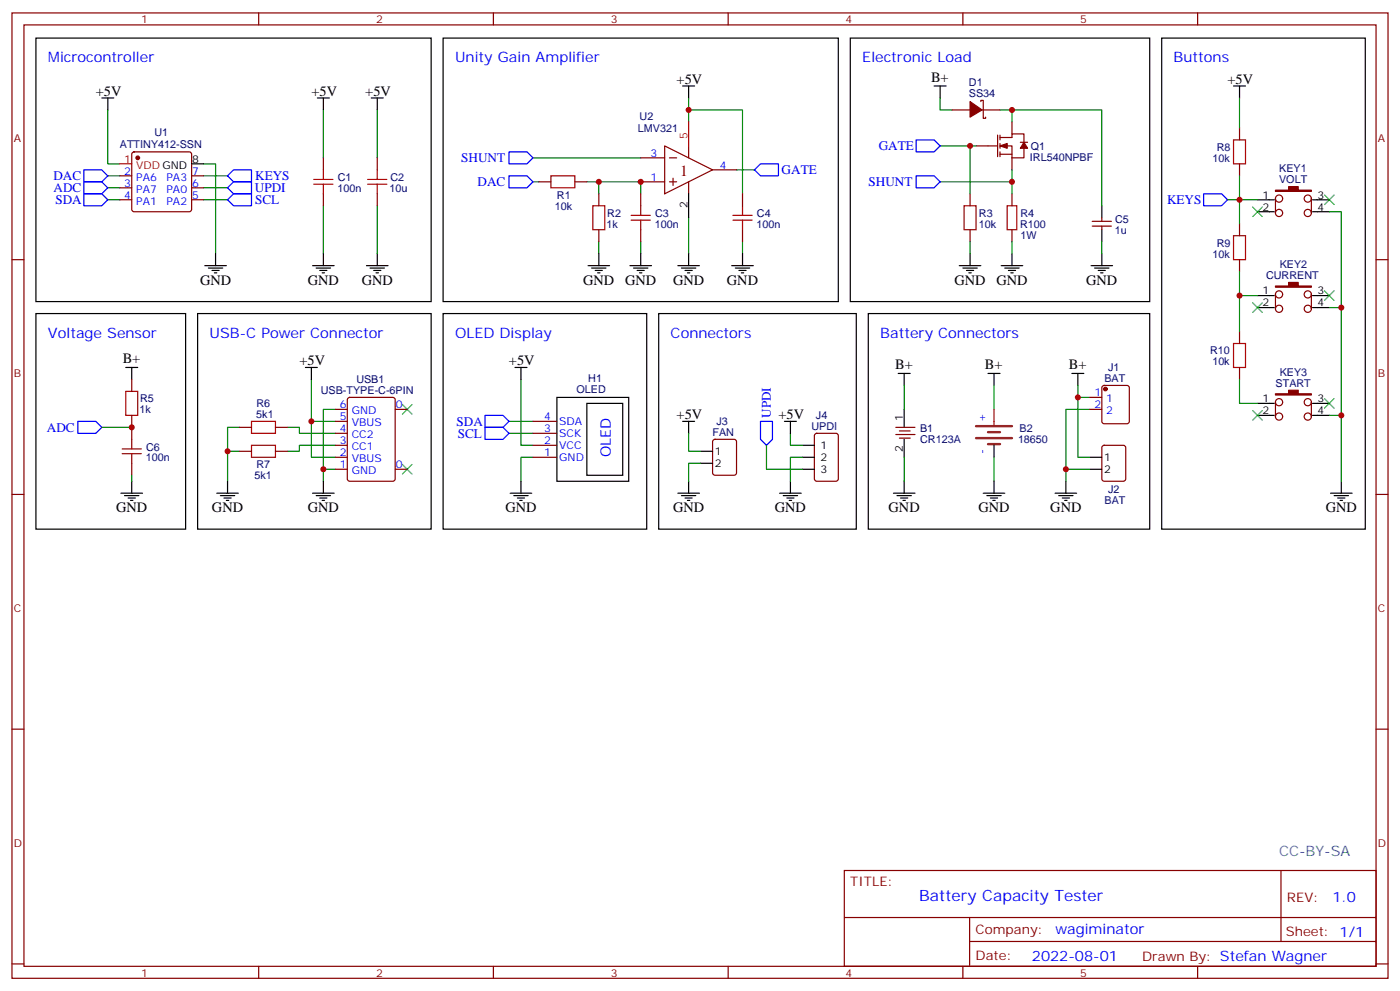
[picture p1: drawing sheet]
<svg xmlns="http://www.w3.org/2000/svg" width="412mm" height="292mm" viewBox="0 0 412 292" stroke-linecap="round" stroke-linejoin="round" font-family="sans-serif">
<g fill="none" stroke="#870000" stroke-width=".35">
<path d="M3.5 3.8h405.4v284.3h-405.4zM7.1 7.3h398.2v277.3h-398.2zM76.2 3.8v3.5M145.3 3.8v3.5M214.5 3.8v3.5M283.6 3.8v3.5M352.8 3.8v3.5M280.5 32.4h5.3M288.9 29.9v-.3h.7v5.3h.7v-.4M289.3 32.4h5.3M293.9 39.8v6.3M294.6 39.8v1.4"/>
<path d="M298.1 35.9v3.5M365.1 37.7v3.5M35.3 51.8h3.5M35.3 55.3h3.5M35.3 58.8h3.5M39 44.9l.5-.2h16.2l.5 .2 .2 .5v16.3l-.2 .5-.5 .2h-16.2l-.5-.3-.2-.4v-16.3zM56.4 51.8h3.6M56.4 55.3h3.6M56.4 58.8h3.6M95.2 46.5v3.5M95.2 57.1v3.5M111.1 46.5v3.5"/>
<path d="M111.1 57.1v3.5M158.7 53.6h3.6M169.3 53.6h3.6M176.4 57.1v3.5M188.7 46.5h7.1M188.7 53.6h7.1M188.7 57.1v3.5M195.8 43l14.1 7-14.1 7.1zM197.2 46.5h2.1M197.2 53.6h2.1M198.3 52.5v2.1M202.8 43v3.5"/>
<path d="M202.8 53.6v3.5M209.9 50h7.1M218.7 57.1v3.5M285.8 57.1v3.5M287.5 43h6.4M294.6 40.5h3.5v-1.1h3.5v2.5M294.6 43h3.5v3.5M294.6 45.4h3.5M294.6 42.3v1.4M294.6 44.7v1.4M298.1 46.5v3.5M298.1 57.1v3.5"/>
<path d="M300.6 41.9h2.1M301.6 43.7v2.8h-3.5M365.1 48.3v3.5M375.7 58.5v4.2M386.3 58.5v4.2M3.5 76.5h3.6M176.4 67.7v3.5M188.7 67.7v3.5M218.7 67.7v3.5M285.8 67.7v3.5M298.1 67.7v3.5M321.7 66.6h5.7"/>
<path d="M321.7 65.2h5.7M324.6 64.1v1.1M324.6 66.6v1.1M365.1 65.9v3.5M365.1 76.5v3.5M405.3 76.5h3.6M365.1 97.6v3.6M375.7 86.7v4.2M377.8 86.7a1.06 1.06 0 0 0-1.5-1 1.06 1.06 0 0 0-.2 1.8 1.06 1.06 0 0 0 1.7-.5v-.3M386.3 86.7a1.06 1.06 0 0 1-1.5 1 1.06 1.06 0 0 1-.3-1.8 1.06 1.06 0 0 1 1.7 .5l.1 4.5M38.8 111.8v3.5M102.5 117.3l.5-.2h12.7l.7 .4v23.5l-.4 .7h-13l-.6-.4-.1-23.5z"/>
<path d="M321 117.1h3.6M324.8 113.7l.5-.2h6.7l.5 .2 .2 .5v9.9l-.3 .5-.4 .2h-6.7l-.5-.2-.2-.5v-9.9zM365.1 108.2v3.6M375.7 118.5v4.2M386.3 118.5v4.2M38.8 122.3v7.1M38.8 136.5v3.5M70.6 132.9h3.5M70.6 125.9h3.5M81.1 132.9h3.6M81.1 125.9h3.6M98.8 138.2h3.5"/>
<path d="M98.8 134.7h3.5M98.8 131.2h3.5M98.8 127.6h3.5M98.8 124.1h3.5M98.8 120.6h3.5M116.4 138.2h3.5M116.4 120.6h3.5M157 134.7h7M157 131.2h7M157 127.6h7M157 124.1h7M210.1 129.6l.5-.2h5.7l.6 .4 .1 9.5-.5 .6-5.9 .1-.6-.5-.1-9.4z"/>
<path d="M240.1 127.8l.5-.2h5.6l.7 .5v12.9l-.4 .7h-5.9l-.7-.4v-13zM263.9 125.9h5.6M263.9 128h5.6M264.9 129h3.2M264.9 126.9h3.2M321 120.6h3.6M324.8 131.4l.5-.2h5.6l.7 .4v9.4l-.5 .7h-5.8l-.7-.4v-9.4zM3.5 145.6h3.6M405.3 145.6h3.6M3.5 214.8h3.6M405.3 214.8h3.6M248.7 256.4h156.6v28.2h-156.6z"/>
<path d="M377.3 256.4v20.9M248.7 270.2h156.5M285.6 277.3h119.6M285.6 270.2v14.2M3.5 283.9h3.6M76.2 284.6v3.5M145.3 284.6v3.5M214.5 284.6v3.5M283.6 284.6v3.5M352.8 284.6v3.5M405.3 283.9h3.6"/>
<circle cx="376.8" cy="58.5" r="1.06"/>
<circle cx="385.2" cy="58.5" r="1.06"/>
<circle cx="376.8" cy="62.7" r="1.06"/>
<circle cx="385.2" cy="62.7" r="1.06"/>
<circle cx="376.8" cy="90.9" r="1.06"/>
<circle cx="385.2" cy="90.9" r="1.06"/>
<circle cx="376.8" cy="118.5" r="1.06"/>
<circle cx="385.2" cy="118.5" r="1.06"/>
<circle cx="376.8" cy="122.7" r="1.06"/>
<circle cx="385.2" cy="122.7" r="1.06"/>
</g>
<g fill="none" stroke="#000" stroke-width=".35">
<path d="M10.6 11.2h116.4v77.6h-116.4zM130.5 11.2h116.4v77.6h-116.4zM250.5 11.2h88.2v77.6h-88.2zM342.2 11.2h60v144.7h-60zM30 28.9h3.5M31.7 28.9v3.5M93.5 28.9h3.5M95.2 28.9v3.5M109.4 28.9h3.5M111.1 28.9v3.5M201.1 25.3h3.5M202.8 25.3v3.6"/>
<path d="M275.2 25.3h3.5M276.9 25.3v3.6M363.4 25.3h3.5M365.1 25.3v3.6M56.4 48.3h3.6M202.8 57.1v7M370.4 58.8h5M386.6 58.8h5M60.3 78.2h6.4M61.4 79h4.2M62.4 79.7h2.2M63.5 74.7v3.5"/>
<path d="M92.1 78.2h6.3M93.1 79h4.3M94.2 79.7h2.1M95.2 74.7v3.5M107.9 78.2h6.4M109 79h4.2M110.1 79.7h2.1M111.1 74.7v3.5M173.2 78.2h6.4M174.3 79h4.2M175.3 79.7h2.1M176.4 74.7v3.5"/>
<path d="M185.6 78.2h6.3M186.6 79h4.3M187.7 79.7h2.1M188.7 74.7v3.5M199.7 78.2h6.3M200.7 79h4.3M201.8 79.7h2.1M202.8 74.7v3.5M215.5 78.2h6.4M216.6 79h4.2M217.7 79.7h2.1M218.7 74.7v3.5"/>
<path d="M282.6 78.2h6.3M283.6 79h4.3M284.7 79.7h2.1M285.8 74.7v3.5M294.9 78.2h6.4M296 79h4.2M297 79.7h2.2M298.1 74.7v3.5M321.4 78.2h6.3M322.4 79h4.3M323.5 79.7h2.1M324.6 60.6v3.5"/>
<path d="M324.6 67.7v3.5M324.6 74.7v3.5M370.4 62.4h5M386.6 62.4h5M10.6 92.4h44.1v63.5h-44.1zM58.2 92.4h68.8v63.5h-68.8zM63.1 80.4h.8M94.9 80.4h.7M110.8 80.4h.7M130.5 92.4h60v63.5h-60zM176 80.4h.7M188.4 80.4h.7"/>
<path d="M194 92.4h58.2v63.5h-58.2zM202.5 80.4h.7M218.4 80.4h.7M255.8 92.4h82.9v63.5h-82.9zM285.4 80.4h.7M297.7 80.4h.7M324.2 80.4h.7M370.4 87.1h5M370.4 90.6h5M386.6 87.1h5M386.6 90.6h5M37 108.2h3.6"/>
<path d="M38.8 108.2v3.6M90 108.2h3.5M91.7 108.2v3.6M151.7 108.2h3.5M153.5 108.2v3.6M164 117.1h21.2v24.6h-21.2zM172.9 118.8h10.5v21.2h-10.5zM264.6 110h3.5M266.3 110v3.5M291 110h3.6M292.8 110v3.5M315.7 110h3.6"/>
<path d="M317.5 110v3.5M370.4 118.8h5M386.6 118.8h5M201.1 124.1h3.5M202.8 124.1v3.5M206.4 132.9h3.5M206.4 136.5h3.5M231.1 124.1h3.5M232.8 124.1v3.5M236.4 138.2h3.5M236.4 131.2h3.5M236.4 134.7h3.5"/>
<path d="M266.3 120.6v5.3M266.3 129.4v5.3M292.8 131.2v3.5M321 138.2h3.6M321 134.7h3.6M370.4 122.3h5M386.6 122.3h5M35.6 145.3h6.4M36.7 146h4.2M37.7 146.7h2.2M38.5 147.4h.7M38.8 141.7v3.6"/>
<path d="M63.9 145.3h6.3M64.9 146h4.2M66 146.7h2.1M66.7 147.4h.7M67 141.7v3.6M92.1 145.3h6.3M93.1 146h4.3M94.2 146.7h2.1M94.9 147.4h.7M95.2 141.7v3.6M150.3 145.3h6.3M151.3 146h4.3"/>
<path d="M152.4 146.7h2.1M153.1 147.4h.7M153.5 141.7v3.6M199.7 145.3h6.3M200.7 146h4.3M201.8 146.7h2.1M202.5 147.4h.7M202.8 141.7v3.6M229.7 145.3h6.3M230.7 146h4.2M231.8 146.7h2.1M232.5 147.4h.7"/>
<path d="M232.8 141.7v3.6M263.2 145.3h6.3M264.2 146h4.3M265.3 146.7h2.1M266 147.4h.7M266.3 141.7v3.6M289.6 145.3h6.4M290.7 146h4.2M291.7 146.7h2.2M292.5 147.4h.7M292.8 141.7v3.6M310.8 145.3h6.3"/>
<path d="M311.9 146h4.2M312.9 146.7h2.1M313.6 147.4h.7M314 141.7v3.6M391.9 145.3h6.4M393 146h4.2M394.1 146.7h2.1M394.8 147.4h.7M395.1 141.7v3.6"/>
</g>
<g fill="none" stroke="#3c3" stroke-width=".35">
<path d="M390.2 57.4l2.8 2.9M393 57.4l-2.8 2.9M369 61l2.8 2.8M371.8 61l-2.8 2.8M369 89.2l2.8 2.8M371.8 89.2l-2.8 2.8M390.2 85.7l2.8 2.8M393 85.7l-2.8 2.8M118.5 119.2l2.9 2.8M121.4 119.2l-2.9 2.8M390.2 117.4l2.8 2.8M393 117.4l-2.8 2.8"/>
<path d="M118.5 136.8l2.9 2.8M121.4 136.8l-2.9 2.8M369 120.9l2.8 2.9M371.8 120.9l-2.8 2.9"/>
</g>
<g fill="none" stroke="#008700" stroke-width=".35">
<path d="M31.7 32.4v15.9h3.6M95.2 32.4v14.1M111.1 32.4v14.1M202.8 32.4h15.9v24.7M202.8 28.9v7M276.9 28.9v3.5h3.6M294.6 32.4h3.5M298.1 35.9v-3.5h26.5v28.2M365.1 28.9v8.8M31.7 58.8h3.6M31.7 51.8h3.6M31.7 55.3h3.6"/>
<path d="M60 48.3h3.5v26.4M60 58.8h7M60 51.8h7M60 55.3h7M157 53.6h1.7M157 46.5h31.7M172.9 53.6h15.8v3.5M176.4 53.6v3.5M217 50h5.2M276.9 43h10.6M276.9 53.6h21.2M285.8 43v14.1"/>
<path d="M298.1 50v7.1M361.6 58.8h8.8M365.1 51.8v14.1M95.2 60.6v14.1M111.1 60.6v14.1M176.4 71.2v3.5M188.7 71.2v3.5M202.8 64.1v10.6M218.7 71.2v3.5M285.8 71.2v3.5M298.1 71.2v3.5M324.6 71.2v3.5"/>
<path d="M391.6 62.4h3.5v79.3M365.1 80v17.6M365.1 87.1h5.3M391.6 90.6h3.5M91.7 111.8v22.9h7.1M153.5 111.8v19.4h3.5M266.3 113.5v7.1M292.8 113.5v7.1M317.5 113.5v21.2h3.5M317.5 117.1h3.5M365.1 111.8v7h5.3M30 125.9h8.8"/>
<path d="M38.8 140v1.7M67 132.9h3.6M70.6 125.9h-3.6v15.8M84.7 125.9h3.5v1.7h10.6M91.7 124.1h7.1M95.2 138.2h3.6M98.8 131.2h-10.6v1.7h-3.5M98.8 120.6h-3.6v21.1M149.9 124.1h7.1M149.9 127.6h7.1M157 134.7h-3.5v7M202.8 127.6v5.3h3.6"/>
<path d="M206.4 136.5h-3.6v5.2M225.8 131.2v7h10.6M232.8 127.6v3.6h3.6M236.4 134.7h-3.6v7M266.3 134.7v7M292.8 134.7v7M314 138.2h7M321 120.6h-7v21.1M391.6 122.3h3.5"/>
</g>
<g fill="none" stroke="#a10000" stroke-width=".35">
<path d="M92.4 54.3h5.7M92.4 52.8h5.7M95.2 50v2.8M95.2 54.3v2.8M108.3 54.3h5.6M108.3 52.8h5.6M111.1 50v2.8M111.1 54.3v2.8M162.3 51.8h7v3.5h-7zM363.4 41.2h3.5v7.1h-3.5zM174.6 60.6h3.6v7.1h-3.6zM185.9 64.8h5.7"/>
<path d="M185.9 63.4h5.7M188.7 60.6v2.8M188.7 64.8v2.9M215.9 64.8h5.6M215.9 63.4h5.6M218.7 60.6v2.8M218.7 64.8v2.9M284 60.6h3.5v7.1h-3.5zM296.7 60.6h2.8v7.1h-2.8zM363.4 69.4h3.5v7.1h-3.5zM37 115.3h3.6v7h-3.6zM363.4 101.2h3.5v7h-3.5z"/>
<path d="M36 133.6h5.6M36 132.2h5.6M38.8 129.4v2.8M38.8 133.6v2.9M74.1 131.2h7v3.5h-7zM74.1 124.1h7v3.5h-7z"/>
</g>
<g fill="none" stroke="#00f" stroke-width=".35">
<path d="M24.7 53.6h5.3l1.7 1.7-1.7 1.8h-5.3zM24.7 50h5.3l1.7 1.8-1.7 1.8h-5.3zM24.7 57.1h5.3l1.7 1.7-1.7 1.8h-5.3zM67 55.3l1.8-1.7h5.3v3.5h-5.3zM67 58.8l1.8-1.7h5.3v3.5h-5.3zM68.8 50h5.3v3.6h-5.3l-1.8-1.8zM149.9 51.8h5.3l1.8 1.8-1.8 1.7h-5.3zM149.9 44.7h5.3l1.8 1.8-1.8 1.8h-5.3zM222.2 50l1.8-1.7h5.3v3.5h-5.3zM269.9 41.2h5.3l1.7 1.8-1.7 1.7h-5.3zM269.9 51.8h5.3l1.7 1.8-1.7 1.7h-5.3zM354.5 57.1h5.3l1.8 1.7-1.8 1.8h-5.3z"/>
<path d="M22.9 124.1h5.3l1.8 1.8-1.8 1.7h-5.3zM142.9 122.3h5.3l1.7 1.8-1.7 1.8h-5.3zM142.9 125.9h5.3l1.7 1.7-1.7 1.8h-5.3zM224 124.1h3.5v5.3l-1.7 1.8-1.8-1.8z"/>
</g>
<g fill="#870000" stroke="#870000" stroke-width=".35">
<path d="M294.6 43l2.1-.7v1.4z"/>
<path d="M301.6 41.9l1.1 1.8h-2.1z"/>
<path d="M375.7 56h3.9v-1h2.8v1h3.9v.4h-10.6z"/>
<path d="M375.7 84.2h3.9v-1h2.8v1h3.9v.4h-10.6z"/>
<path d="M375.7 116h3.9v-1.1h2.8v1.1h3.9v.3h-10.6z"/>
<path d="M285.8 29.9l3.5 2.5-3.5 2.1z"/>
<circle cx="40.6" cy="46.5" r=".53"/>
<circle cx="325.6" cy="114.6" r=".53"/>
</g>
<path d="M202.8 35.9v7.1M35.3 48.3h3.5M292.8 120.6v4.6" fill="none" stroke="#f00" stroke-width=".35"/>
<path d="M287.5 125.5h10.6M287.5 129h10.6M291 127.3h3.6M291 130.8h3.6" fill="none" stroke="#8c2424" stroke-width=".71"/>
<g fill="#c00">
<circle cx="67" cy="132.9" r=".88"/>
<circle cx="95.3" cy="138.2" r=".88"/>
<circle cx="91.7" cy="124.1" r=".88"/>
<circle cx="298.1" cy="53.6" r=".88"/>
<circle cx="298.1" cy="32.4" r=".88"/>
<circle cx="176.4" cy="53.6" r=".88"/>
<circle cx="188.7" cy="53.6" r=".88"/>
<circle cx="202.8" cy="32.4" r=".88"/>
<circle cx="285.8" cy="43" r=".88"/>
<circle cx="314" cy="138.2" r=".88"/>
<circle cx="317.5" cy="117.1" r=".88"/>
<circle cx="365.1" cy="87.1" r=".88"/>
<circle cx="395.1" cy="90.6" r=".88"/>
<circle cx="395.1" cy="122.3" r=".88"/>
<circle cx="38.8" cy="125.9" r=".88"/>
<circle cx="365.1" cy="58.8" r=".88"/>
</g>
<text font-size="4.6" fill="#800" x="200.4" y="51.8">1</text>
<text font-size="4.6" fill="#00f" x="270.8" y="265.4">Battery Capacity Tester</text>
<g font-size="4.2" fill="#00f">
<text x="14.1" y="18.3">Microcontroller</text>
<text x="134.1" y="18.3">Unity Gain Amplifier</text>
<text x="254" y="18.3">Electronic Load</text>
<text x="345.7" y="18.3">Buttons</text>
<text x="14.1" y="99.4">Voltage Sensor</text>
<text x="61.7" y="99.4">USB-C Power Connector</text>
<text x="134.1" y="99.4">OLED Display</text>
<text x="197.6" y="99.4">Connectors</text>
<text x="259.3" y="99.4">Battery Connectors</text>
<text x="179.9" y="134.7" transform="rotate(-90 179.9 134.7)">OLED</text>
<text x="392.5" y="265.7">1.0</text>
<text x="310.9" y="275.2">wagiminator</text>
<text x="304" y="283">2022-08-01</text>
</g>
<g font-size="4.2">
<text x="28.2" y="28.2">+5V</text>
<text x="91.7" y="28.2">+5V</text>
<text x="107.6" y="28.2">+5V</text>
<text x="199.3" y="24.6">+5V</text>
<text x="274.3" y="24.1">B+</text>
<text x="361.6" y="24.6">+5V</text>
<text x="58.9" y="83.9">GND</text>
<text x="90.7" y="83.9">GND</text>
<text x="106.5" y="83.9">GND</text>
<text x="171.8" y="83.9">GND</text>
<text x="184.1" y="83.9">GND</text>
<text x="198.3" y="83.9">GND</text>
<text x="214.1" y="83.9">GND</text>
<text x="281.2" y="83.9">GND</text>
<text x="293.5" y="83.9">GND</text>
<text x="320" y="83.9">GND</text>
<text x="36.1" y="107">B+</text>
<text x="88.2" y="107.5">+5V</text>
<text x="149.9" y="107.5">+5V</text>
<text x="263.7" y="108.8">B+</text>
<text x="290.1" y="108.8">B+</text>
<text x="314.8" y="108.8">B+</text>
<text x="199.3" y="123.4">+5V</text>
<text x="229.3" y="123.4">+5V</text>
<text x="34.2" y="150.9">GND</text>
<text x="62.4" y="150.9">GND</text>
<text x="90.7" y="150.9">GND</text>
<text x="148.9" y="150.9">GND</text>
<text x="198.3" y="150.9">GND</text>
<text x="228.2" y="150.9">GND</text>
<text x="261.8" y="150.9">GND</text>
<text x="288.2" y="150.9">GND</text>
<text x="309.4" y="150.9">GND</text>
<text x="390.5" y="150.9">GND</text>
</g>
<text font-size="4.2" fill="#0099b0" x="376.8" y="252.2">CC-BY-SA</text>
<g font-size="3.9" fill="#00f">
<text x="135.9" y="47.8">SHUNT</text>
<text x="258.8" y="44.2">GATE</text>
<text x="15.8" y="53.1">DAC</text>
<text x="75.2" y="53.1">KEYS</text>
<text x="230.3" y="51.3">GATE</text>
<text x="15.8" y="56.6">ADC</text>
<text x="75.1" y="56.5">UPDI</text>
<text x="140.7" y="54.8">DAC</text>
<text x="255.9" y="54.8">SHUNT</text>
<text x="16.3" y="60.1">SDA</text>
<text x="75.2" y="60.2">SCL</text>
<text x="343.8" y="60">KEYS</text>
<text x="134.5" y="125.4">SDA</text>
<text x="227" y="123.1" transform="rotate(-90 227 123.1)">UPDI</text>
<text x="13.8" y="127.1">ADC</text>
<text x="134.8" y="128.9">SCL</text>
</g>
<g font-size="3.9" fill="#800">
<text x="250.5" y="261">TITLE:</text>
<text x="379.1" y="265.7">REV:</text>
<text x="287.4" y="275.2">Company:</text>
<text x="378.7" y="275.8">Sheet: 1/1</text>
<text x="287.4" y="282.9">Date:</text>
<text x="336.4" y="282.9">Drawn By: Stefan Wagner</text>
</g>
<g font-size="3.2" fill="#800">
<text x="41.6" y="6.8">1</text>
<text x="110.8" y="6.8">2</text>
<text x="179.9" y="6.8">3</text>
<text x="249.1" y="6.8">4</text>
<text x="318.2" y="6.8">5</text>
<text x="4.1" y="41.9">A</text>
<text x="405.9" y="41.9">A</text>
<text x="4.1" y="111.1">B</text>
<text x="405.9" y="111.1">B</text>
<text x="4.1" y="180.2">C</text>
<text x="405.9" y="180.2">C</text>
<text x="4.1" y="249.3">D</text>
<text x="405.9" y="249.3">D</text>
<text x="41.6" y="287.6">1</text>
<text x="110.8" y="287.6">2</text>
<text x="179.9" y="287.6">3</text>
<text x="249.1" y="287.6">4</text>
<text x="318.2" y="287.6">5</text>
</g>
<g font-size="3.2" fill="#000080">
<text x="285.4" y="28.5">SS34</text>
<text x="285.4" y="25.3">D1</text>
<text x="188.4" y="35.3">U2</text>
<text x="45.5" y="40.2">U1</text>
<text x="187.9" y="38.9">LMV321</text>
<text x="35.3" y="43.7">ATTINY412-SSN</text>
<text x="303.4" y="47.3">IRL540NPBF</text>
<text x="303.6" y="44.1">Q1</text>
<text x="357.2" y="47.6">10k</text>
<text x="358.4" y="44.5">R8</text>
<text x="99.5" y="53.3">C1</text>
<text x="115" y="53.3">C2</text>
<text x="376.8" y="53.9">VOLT</text>
<text x="376.8" y="50.7">KEY1</text>
<text x="99.4" y="56.5">100n</text>
<text x="114.7" y="56.5">10u</text>
<text x="164.1" y="58.5">R1</text>
<text x="163.4" y="61.7">10k</text>
<text x="178.9" y="63.8">R2</text>
<text x="193" y="63.9">C3</text>
<text x="223" y="63.9">C4</text>
<text x="288.4" y="63.9">R3</text>
<text x="300.6" y="63.9">R4</text>
<text x="328.5" y="65.6">C5</text>
<text x="178.7" y="67">1k</text>
<text x="192.9" y="67.1">100n</text>
<text x="222.9" y="67.1">100n</text>
<text x="288.3" y="67.1">10k</text>
<text x="300.5" y="67">R100</text>
<text x="300.6" y="70.5">1W</text>
<text x="328.4" y="68.8">1u</text>
<text x="357.2" y="75.9">10k</text>
<text x="358.4" y="72.7">R9</text>
<text x="372.9" y="82.2">CURRENT</text>
<text x="377" y="78.9">KEY2</text>
<text x="356.5" y="104.4">R10</text>
<text x="357.1" y="107.6">10k</text>
<text x="105" y="112.7">USB1</text>
<text x="173.3" y="112.6">H1</text>
<text x="325.3" y="112.5">BAT</text>
<text x="326.4" y="109.3">J1</text>
<text x="375.7" y="113.9">START</text>
<text x="377" y="110.7">KEY3</text>
<text x="41.3" y="118.5">R5</text>
<text x="75.5" y="119.8">R6</text>
<text x="94.5" y="116.1">USB-TYPE-C-6PIN</text>
<text x="169.8" y="115.7">OLED</text>
<text x="41.1" y="121.7">1k</text>
<text x="75.5" y="123">5k1</text>
<text x="211" y="125.2">J3</text>
<text x="240.4" y="123.5">J4</text>
<text x="209.9" y="128.4">FAN</text>
<text x="239" y="126.6">UPDI</text>
<text x="271" y="127.4">B1</text>
<text x="271.1" y="130.5">CR123A</text>
<text x="299.9" y="130.5">18650</text>
<text x="300.3" y="127.4">B2</text>
<text x="43" y="135.9">100n</text>
<text x="43" y="132.7">C6</text>
<text x="75.5" y="137.9">R7</text>
<text x="75" y="141.1">5k1</text>
<text x="325.3" y="148.5">BAT</text>
<text x="326.4" y="145.3">J2</text>
</g>
<g font-size="3.2" fill="#f00">
<text x="202.5" y="40.9" transform="rotate(-90 202.5 40.9)">5</text>
<text x="36.6" y="47.9">1</text>
<text x="40.1" y="49.7">VDD GND</text>
</g>
<g font-size="3.2">
<text x="56.6" y="47.9">8</text>
<text x="371.9" y="58.5">1</text>
<text x="388.1" y="58.5">3</text>
<text x="202.5" y="61.2" transform="rotate(-90 202.5 61.2)">2</text>
<text x="371.9" y="62">2</text>
<text x="388.1" y="62">4</text>
<text x="371.9" y="86.7">1</text>
<text x="388.1" y="86.7">3</text>
<text x="371.9" y="90.2">2</text>
<text x="388.1" y="90.2">4</text>
<text x="371.9" y="118.5">1</text>
<text x="388.1" y="118.5">3</text>
<text x="266" y="124.1" transform="rotate(-90 266 124.1)">1</text>
<text x="371.9" y="122">2</text>
<text x="388.1" y="122">4</text>
<text x="210.6" y="134">1</text>
<text x="210.6" y="137.5">2</text>
<text x="241.7" y="132.2">1</text>
<text x="241.7" y="135.7">2</text>
<text x="266" y="133.2" transform="rotate(-90 266 133.2)">2</text>
<text x="325.3" y="135.7">1</text>
<text x="241.7" y="139.3">3</text>
<text x="325.3" y="139.3">2</text>
</g>
<g font-size="3.2" fill="#00f">
<text x="191.7" y="46.1">3</text>
<text x="36.6" y="51.4">2</text>
<text x="40.1" y="53.2">PA6</text>
<text x="49" y="53.2">PA3</text>
<text x="56.6" y="51.4">7</text>
<text x="191.7" y="53.2">1</text>
<text x="212" y="49.7">4</text>
<text x="36.6" y="55">3</text>
<text x="36.6" y="58.5">4</text>
<text x="40.1" y="56.7">PA7</text>
<text x="49" y="56.7">PA0</text>
<text x="56.6" y="58.5">5</text>
<text x="56.6" y="55">6</text>
<text x="40.1" y="60.3">PA1</text>
<text x="49" y="60.3">PA2</text>
<text x="322.4" y="116.7">1</text>
<text x="325.9" y="118.5">1</text>
<text x="100.1" y="123.8">5</text>
<text x="100.1" y="120.2">6</text>
<text x="103.6" y="125.5">VBUS</text>
<text x="103.6" y="122">GND</text>
<text x="116.6" y="120.2">0</text>
<text x="160.3" y="123.8">4</text>
<text x="164.7" y="125.2">SDA</text>
<text x="290.3" y="124.2" transform="rotate(-90 290.3 124.2)">+</text>
<text x="322.4" y="120.2">2</text>
<text x="325.9" y="122">2</text>
<text x="100.1" y="130.8">3</text>
<text x="100.1" y="127.3">4</text>
<text x="103.6" y="129">CC2</text>
<text x="160.3" y="130.8">2</text>
<text x="160.3" y="127.3">3</text>
<text x="164.7" y="128.7">SCK</text>
<text x="100.1" y="137.9">1</text>
<text x="100.1" y="134.3">2</text>
<text x="103.6" y="136.1">VBUS</text>
<text x="103.6" y="132.6">CC1</text>
<text x="116.6" y="137.9">0</text>
<text x="160.3" y="134.3">1</text>
<text x="164.7" y="135.7">GND</text>
<text x="164.7" y="132.2">VCC</text>
<text x="290.3" y="133.6" transform="rotate(-90 290.3 133.6)">-</text>
<text x="103.6" y="139.6">GND</text>
</g>
</svg>
